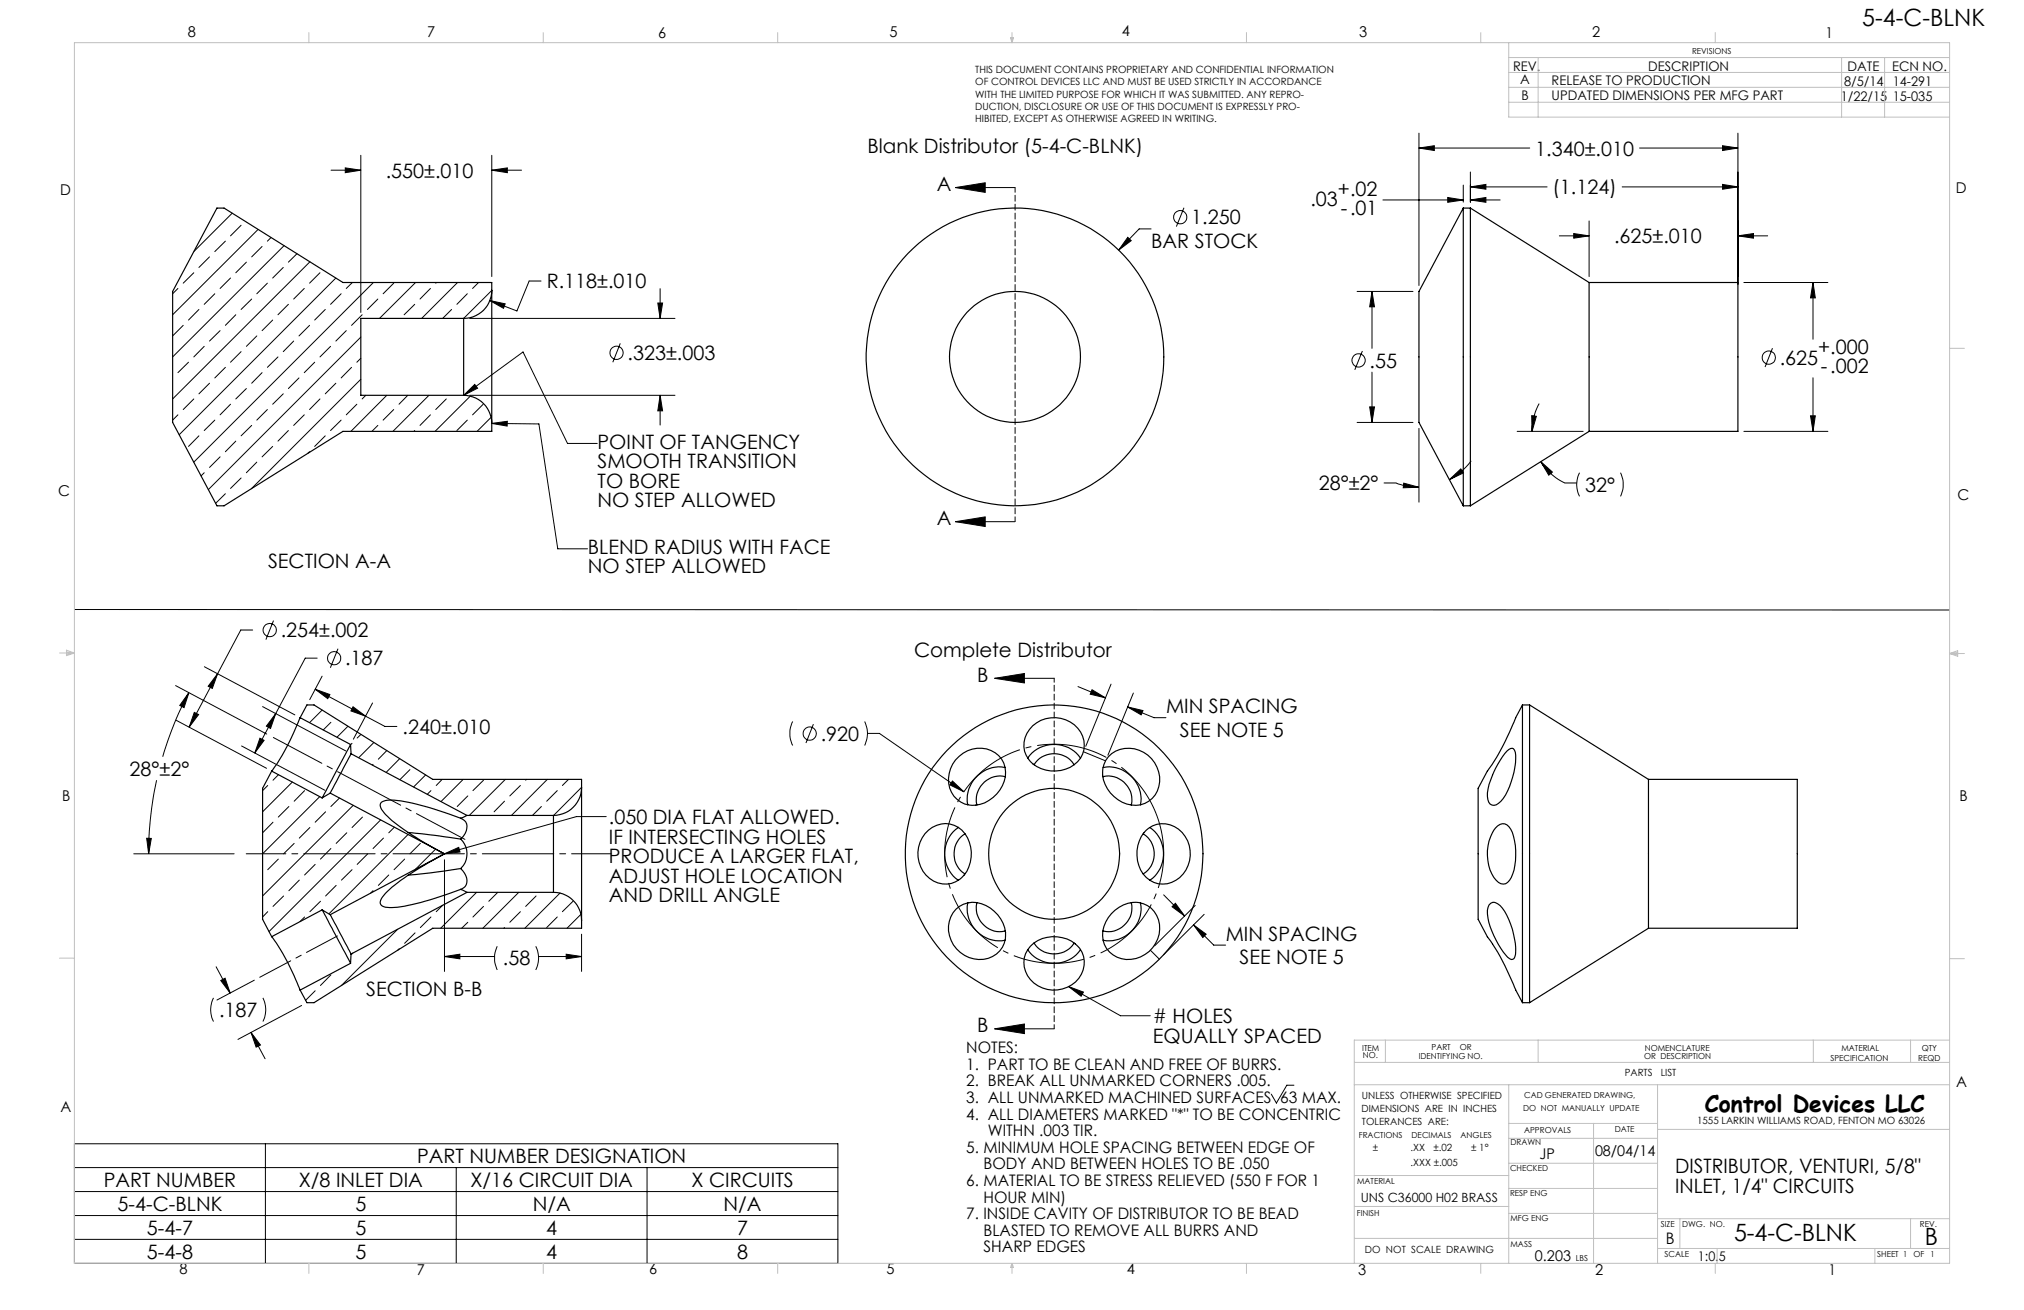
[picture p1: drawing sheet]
<svg xmlns="http://www.w3.org/2000/svg" width="432mm" height="279mm" viewBox="0 0 432 279" stroke-linecap="round" stroke-linejoin="round" font-family="sans-serif">
<g fill="none" stroke="#000" stroke-width=".21">
<path d="M70.6 36.3h6.4M73.7 35.8l3.3 .5-3.3 .5zM77 33.1v33.5M104.9 36.3l3.3-.5v1zM104.9 33.1v25.9M104.9 36.3h6.4M302.7 31.6l3.3-.5v1zM302.7 28.4v32.5M302.7 31.6h23.7M312.2 39.5v3.6M313.7 39.9l3.3-.6v1.1zM313.7 36.7v6.4"/>
<path d="M313.7 39.9h16.4M346.1 39.9h24.7M349.8 31.6h21M367.5 31.1l3.3 .5-3.3 .5zM367.5 39.3l3.3 .6-3.3 .5zM370.8 28.4v32.2M41.3 58.2l-2.2 2.2M44.7 54.8l-2.3 2.2M48.1 51.4l-2.3 2.3M49.2 59.3l-2.2 2.2M49.5 45.5l-8.1 8.1M51.4 48l-2.2 2.3"/>
<path d="M52.6 55.9l-2.3 2.3M55.1 48.9l-18.3 18.2M55.9 52.6l-2.2 2.2M57.8 50.7l-.8 .7M60.4 57l-2.2 2.3M60.6 52.4l-23.8 23.7M63.4 54.1l-1.9 1.8M66.1 55.8l-29.3 29.3M68.3 58.2l-2.3 2.2M71.6 59.3l-33.4 33.4M115.4 59.9h-2.5l-2.6 6.4-5.8-2.2M203.8 40l6.4-1v2z"/>
<path d="M203.8 40h12.7M240.6 50.6l.7 .7-2.6 2zM245.6 48.8h-2.6l-4.3 4.5M252.6 44.3l-1.6 4M295 42.7h17.2M308.9 42.1l3.3 .6-3.3 .4zM313.7 42.7l3.3-.6v1zM313.7 42.7h6.3M332.7 50.3h6.3M335.7 49.8l3.3 .5-3.3 .5zM339 47.1v11.9M370.8 50.3l3.3-.5v1z"/>
<path d="M370.8 50.3h6.3M38 61.5l-1.2 1.2M39.1 69.4l-2.3 2.2M40.2 77.3l-2.2 2.2M42.4 66l-2.2 2.3M43.6 73.9l-2.3 2.2M45.8 62.7l-2.2 2.2M47 70.5l-2.3 2.2M48.1 78.4l-2.3 2.2M50.3 67.1l-2.2 2.3M51.4 75l-2.2 2.3M53.7 63.8l-2.3 2.2"/>
<path d="M54.8 71.6l-2.2 2.3M55.9 79.5l-2.2 2.2M57 60.4l-2.2 2.3M58.2 68.3l-2.3 2.2M59.3 76.1l-2.3 2.3M61.5 64.9l-2.2 2.2M62.7 72.7l-2.3 2.3M64.9 61.5l-2.2 2.3M66 69.4l-2.2 2.2M67.1 77.3l-2.2 2.2M69.4 66l-2.3 2.3M70.5 73.9l-2.2 2.2"/>
<path d="M72.8 62.7l-2.3 2.2M73.9 70.5l-2.3 2.2M75 78.4l-2.2 2.2M75.2 60.3l-1.3 1.2M77 71.9l-32.6 32.5M77 76.4l-.9 .9M77.3 67.1l-2.3 2.3M79.7 60.3l-38.4 38.3M80.6 63.8l-2.2 2.2M84 60.4l-2.3 2.3M88.5 64.9l-2.3 2.2M88.7 60.3l-7.7 7.6"/>
<path d="M91.8 61.5l-2.2 2.3M93.1 60.3l-.1 .1M96.3 66l-1.9 1.9M97.6 60.3l-7.6 7.6M99.7 62.7l-2.2 2.2M100.2 67.9h43.8M102.1 60.3l-1.3 1.2M104.5 64.1l3.3 .7-.4 1zM104.9 61.9l-6 6M132.3 73.2l-1.6 4.1M140.3 64.6h1.1l-.6 3.3zM140.8 61.6v6.3"/>
<path d="M289.5 62.2h11.9M290.7 74.9l-1.7 4M292.7 62.2l.5 3.2h-1zM292.7 62.2v12.1M292.7 79.4v10.7M372 60.3h18M378.1 74.3l-1.5 4M386.8 60.3l.5 3.2h-1zM386.8 60.3v12.1M38 88.5l-1.2 1.1M41.3 85.1l-2.2 2.2M42.4 93l-2.2 2.2"/>
<path d="M44.7 81.7l-2.3 2.3M45.8 89.6l-2.2 2.2M47 97.4l-2.3 2.3M49.2 86.2l-2.2 2.3M50.3 94.1l-2.2 2.2M52.6 82.9l-2.3 2.2M53.7 90.7l-2.3 2.3M54.8 98.6l-2.2 2.2M57 87.3l-2.2 2.3M58.2 95.2l-2.3 2.2M60.4 84l-2.2 2.2M61.5 91.8l-2.2 2.3"/>
<path d="M63.8 80.6l-2.3 2.3M64.9 88.5l-2.2 2.2M66 96.3l-.3 .4M68.3 85.1l-2.3 2.2M69.4 93l-2.3 2.2M71.6 81.7l-2.2 2.3M72.8 89.6l-2.3 2.2M76.1 86.2l-2.2 2.3M77 80.9l-23.4 23.3M78 84.3l-.7 .8M80.6 90.7l-1.3 1.3M82.5 84.3l-7.6 7.7"/>
<path d="M84 87.3l-2.3 2.3M87 84.3l-1.9 1.9M88.5 91.8l-.2 .2M91.5 84.3l-7.7 7.7M91.8 88.5l-2.2 2.2M95.2 85.1l-2.2 2.2M98.9 84.3l12.7-9.2 9.5 19.5h6.3M98.9 84.3l2.4-2.3 .6 .8zM99.7 89.6l-2.2 2.2M100.2 84.3h43.8M100.3 84.5l-7.5 7.5M103.1 86.2l-2.3 2.3"/>
<path d="M104.8 89l-3 3M104.9 90.3l10.1 .1 4 26.7h6.3M104.9 90.3l3.3-.4v1zM140.8 84.3l.6 3.3h-1.1zM140.8 84.3v6.4M289.5 90.1h11.9M292.2 86.8h1l-.5 3.3zM302.7 91.4v15.7M313.9 98.3a14.4 14.4 0 0 1-4.7 4M323.7 92h14M326.8 88.7l1 .1-1 3.2zM328.4 86.1a12.3 12.3 0 0 0-1.6 5.9"/>
<path d="M328.7 98.5l2.5 2.2-.8 .7zM328.7 98.5a12 12 0 0 0 5.1 4.5h2.6M372 92h18M386.3 88.7h1l-.5 3.3zM386.8 80.6v11.4M43.6 100.8l-.7 .7M48.1 105.3l-2.1 2.1M51.4 102l-2.2 2.2M203.8 111.3l6.4-1.1v2.1zM203.8 111.3h12.7M295.3 103h2.5a13.2 13.2 0 0 0 4.9 .9M299.5 103l3.2 .9-3.3 .1z"/>
<path d="M309.2 102.3l2.4-2.3 .6 .9zM337 100.8a5.6 5.6 0 0 0 0 5.1M345.7 100.8a5.9 5.9 0 0 1 0 5.1M15.9 130l400 .1M53.9 134.4h-2.5l-11 20.7M58.3 132.4l-1.6 4M72.1 138.4l-1.6 4M37.5 146.2l19.4 10.4M37.5 153.6l19.4 10.3M40.3 147.7l-1 3.2-1-.4zM40.3 147.7a70.5 70.5 0 0 0-5.6 13.7M41.5 151.9l.9 .5-2 2.7z"/>
<path d="M43.6 142.2l19.3 10.3M46.4 143.7l-1.1 3.1-.9-.4zM51.5 159.1l17.8 9.5M55.5 157.4l.8 .5-1.9 2.7zM56 150.7l17.8 9.5M58.8 152.2l-1.1 3.2-.9-.5zM67.2 147l3.2 1.1-.5 .9zM67.2 147l10.8 5.8M67.7 140.4h-2.6l-10.7 20.2M68.7 144.2l-2.6 5M68.7 151.4l-2.7 2.7M70.6 154.1l-1.6 1.6"/>
<path d="M74.2 154.9l-2.3 2.3M75.1 158.5l-.3 .3M75.3 150.7l2.7 2.1-3.1-1.2zM77 156.6l-.8 .8M78 152.8l4.1 2.1h2.6M79.5 149.9l-4.1 7.8M79.8 158.4l-3.3 3.2M169.1 153.9a5.7 5.7 0 0 0 0 5.1M173.5 154.4l-1.6 4.1M184.5 153.9l.1 .3a5.7 5.7 0 0 1-.1 4.8M185.1 156.4h2.5l18 12.5M212.2 144.7h12.7"/>
<path d="M212.2 144.7l6.3-1v2zM230 146.4l5.8 2.4M233 147.1l2.8 1.7-3.2-.7zM237 145.9l-5.4 13.3M240.6 150.8l5.6 2.3h2.5M240.6 150.8l3.2 .8-.3 .9zM241.8 147.8l-5.4 13.3M31.3 178.8h1l-.6 3.3zM33.4 166.4l-1.1 6a66.8 66.8 0 0 0-.6 9.7M57.1 167.5l-1.1 1.1M58.2 175.4l-2.2 2.2M59.4 165.2l-1.2 1.2"/>
<path d="M61.6 172l-2.2 2.3M62.4 166.8l-6.4 6.3M62.8 179.9l-2.3 2.2M65 168.6l-2.2 2.3M66.1 176.5l-2.2 2.3M68.2 169.9l-12.2 12.2M69.5 173.1l-2.3 2.3M72.4 170.2l-1.8 1.8M74 177.6l-2.3 2.3M75.4 171.8l-19.4 19.3M77.3 174.3l-2.2 2.2M79.6 163l-.2 .2"/>
<path d="M81.2 174.9l-23.8 23.8M81.8 178.8l-2.2 2.2M82.5 160.1l-1.8 1.8M84.1 176.4l-1.2 1.2M85.3 161.8l-2.9 2.9M87.1 178l-16.9 16.9M87.5 164.1l-2.2 2.2M89.7 179.9l-2.2 2.2M90.8 165.3l-2.6 2.6M91.9 168.6l-.7 .8M94.3 166.2l-1.2 1.3M98.8 166.2l-4.7 4.8"/>
<path d="M99.8 169.8l-2.3 2.2M103.2 166.4l-2.3 2.2M107.6 170.9l-2.2 2.2M107.8 166.2l-7.7 7.7M111 167.5l-2.2 2.3M112.3 166.2l-.2 .2M115.5 172l-1.9 1.9M116.8 166.2l-7.7 7.7M118.9 168.6l-2.3 2.3M121.3 166.2l-1.3 1.3M124.1 167.9l-6 6M129.3 174.2h-6.3l-28.2 7.9"/>
<path d="M203.2 166.6l2.4 2.3-3-1.5zM231.1 160.3l4.8 2M28.5 182.1h21.5M57.1 194.5l-1.1 1.1M59.4 183.2l-2.3 2.3M60.5 191.1l-2.3 2.2M63.9 187.7l-2.3 2.3M65 195.6l-1 1M67.2 184.4l-2.2 2.2M68.4 192.2l-2.3 2.3M70.6 181l-2.2 2.2M71.7 188.8l-2.2 2.3"/>
<path d="M75.1 185.5l-2.3 2.2M78.5 182.1l-2.3 2.3M79.6 190l-.5 .5M82.9 186.6l-2.2 2.2M84.8 198.2l-12 12M86.3 183.2l-2.2 2.3M88.5 199l-2.2 2.2M91.9 195.6l-2.2 2.2M92.9 181.1l-4.2 4.3M94.4 193.1l-1.3 1.4M94.8 183.4v23.8M94.8 182.1l3.1-1.4 .2 1z"/>
<path d="M99.8 196.7l-1.3 1.3M101.7 190.3l-7.7 7.7M103.2 193.3l-2.3 2.3M106.2 190.3l-1.9 1.9M107.6 197.8l-.1 .2M110.7 190.3l-7.7 7.7M111 194.5l-2.2 2.2M114.4 191.1l-2.3 2.2M118.9 195.6l-2.3 2.2M119.5 190.5l-7.5 7.5M122.2 192.2l-2.2 2.3M123.9 195l-2.9 3"/>
<path d="M124.1 199.2v8M248.2 190.9l4.5 4.5M250.8 192.7l1.9 2.7-2.7-2zM254.6 197.3l4.3 4.3h2.6M254.6 197.3l2.7 1.9-.7 .8zM255 193.1l-8.7 8.7M256.9 195l-8.7 8.7M45.5 212.8l-.1 .3a5.5 5.5 0 0 0 .1 4.8M46.1 206.2l3 5.6M47.1 209.1l.9-.5 1.1 3.2zM54.3 209.1l-8 4.2M56.1 212.8l.1 .3a5.5 5.5 0 0 1-.1 4.8"/>
<path d="M64.3 214.5l-13.5 7.2M67.2 211.3l-2 2.1M70.6 207.9l-2.2 2.3M75.2 203.3l-.1 .1M85.2 202.3l-.4 .4M94.8 204l3.3-.5v1zM94.8 204h10.7M106.1 201.8a5.9 5.9 0 0 0 0 5.1M114.3 201.8a5.6 5.6 0 0 1 0 5.1M114.9 204h9.2M120.8 203.5l3.3 .5-3.3 .5zM212.2 219.4h12.7"/>
<path d="M212.2 219.4l6.3-1v2.1zM228 210.4l11 6.2h6.4M228 210.4l3.1 1.2-.5 .9zM245.4 202.7l1.9 1.9M53.6 220.2l2 2.7-1 .4zM53.6 220.2l3 5.6M276 231.5h-1.5l-2.2 3.8-1.1-1.9M15.9 243.9h162.9v25.6h-162.9zM15.9 249h162.9M15.9 254.1h162.9M15.9 259.3h162.9M56.6 243.9v25.6"/>
<path d="M97.3 249v20.5M138 249v20.5M15.9 264.3h162.9"/>
<circle cx="251.8" cy="46.3" r="1.4"/>
<circle cx="131.6" cy="75.3" r="1.41"/>
<circle cx="289.8" cy="76.9" r="1.42"/>
<circle cx="377.4" cy="76.3" r="1.41"/>
<circle cx="57.5" cy="134.4" r="1.41"/>
<circle cx="71.3" cy="140.4" r="1.41"/>
<circle cx="172.8" cy="156.5" r="1.41"/>
</g>
<path d="M247.2 175.3a23.4 23.4 0 0 0-39.1-9.5 23.4 23.4 0 0 0 10.7 38.8 23.4 23.4 0 0 0 28.8-28l-.4-1.3" fill="none" stroke="#000" stroke-width=".21" stroke-dasharray="15.2 1.3 1.3 1.3" stroke-dashoffset=".9" stroke-linecap="butt"/>
<path d="M216.6 40v71.2" fill="none" stroke="#000" stroke-width=".21" stroke-dasharray="1.3 .6" stroke-dashoffset=".3"/>
<path d="M224.9 144.6v74.8" fill="none" stroke="#000" stroke-width=".21" stroke-dasharray="1.3 .6" stroke-dashoffset=".4"/>
<path d="M55.4 208.4l16.6-8.8" fill="none" stroke="#000" stroke-width=".21" stroke-dasharray="15.2 1.3 1.3 1.3" stroke-dashoffset="7.8"/>
<path d="M52.5 182.1h77.9" fill="none" stroke="#000" stroke-width=".21" stroke-dasharray="15.2 1.3 1.3 1.3" stroke-dashoffset="6.8"/>
<path d="M58.3 157.3l40.9 21.7" fill="none" stroke="#000" stroke-width=".21" stroke-dasharray="15.2 1.3 1.3 1.3" stroke-dashoffset="3.5"/>
<g fill="none" stroke="#c0c0c0" stroke-width=".21">
<path d="M15.9 9.1h400v260.4h-400zM65.9 6.9v2.2M115.9 6.9v2.2M165.9 6.9v2.2M215.6 8h.6l-.3 1.1zM215.7 8l.2 1.1M215.9 6.9v2.2M216 8l-.1 1.1M265.9 6.9v2.2M315.9 6.9v2.2M321.9 9.1v15.9h94M321.9 15.5h94"/>
<path d="M321.9 18.6h94M321.9 12.3h94M328.2 12.3v12.7M365.9 6.9v2.2M392.9 12.3v12.7M402.1 12.3v12.7M321.9 21.8h94M415.9 74.3h3.2M12.7 139.3h3.2M14.2 139.1l1.7 .2M14.2 138.7l1.7 .6-1.7 .5zM15.9 139.3l-1.7 .3"/>
<path d="M415.9 139.4h3.2M415.9 139.4l1.8-.6v1.2zM415.9 139.4l1.8 .3M417.7 139.2l-1.8 .2M12.7 204.4h3.2M415.9 204.5h3.2M288.9 231.4h127M288.9 226.6h127M295.6 221.8v4.8M321.9 231.4v38.1M321.9 239.6h31.7M328.2 221.8v4.8"/>
<path d="M340 239.6v29.9M353.6 231.4v38.1M386.9 221.8v4.8M407.6 221.8v4.8M415.9 221.8h-127v47.7M288.9 257.3h33M288.9 250.7h33M321.9 258.8h31.7M321.9 253.5h31.7M321.9 248.1h31.7M321.9 242.8h31.7M353.6 259.9h62.3"/>
<path d="M353.6 240.9h62.3M358.4 259.9v6.4M407.6 259.9v6.4M65.9 269.5v2.1M115.9 269.5v2.1M165.9 269.5v2.1M215.9 269.5v2.1M215.9 269.5l.3 .8h-.6zM265.9 269.5v2.1M288.9 264.1h64.7M315.9 269.5v2.1M353.6 266.3h62.3"/>
<path d="M365.9 269.5v2.1M366.3 266.3v3.2M400 266.3v3.2"/>
</g>
<g fill="#000">
<path d="M203.8 40l6.4-1v2zM203.8 111.3l6.4-1.1v2.1zM212.2 144.7l6.3-1v2zM212.2 219.4l6.3-1v2.1z"/>
<path d="M240.6 50.6l-1.9 2.7 2.6-2zM292.7 62.2l.5 3.2h-1zM292.2 86.8h1l-.5 3.3zM302.7 31.6l3.3-.5v1zM367.5 31.1l3.3 .5-3.3 .5zM370.8 50.3l3.3-.5v1zM335.7 49.8l3.3 .5-3.3 .5zM386.8 60.3l.5 3.2h-1zM386.3 88.7h1l-.5 3.3zM299.5 103l3.2 .9-3.3 .1zM309.2 102.3l2.4-2.3 .6 .9zM326.8 88.7l1 .1-1 3.2zM328.7 98.5l2.5 2.2-.8 .7zM313.7 42.7l3.3-.6v1zM308.9 42.1l3.3 .6-3.3 .4zM313.7 39.9l3.3-.6v1.1zM367.5 39.3l3.3 .6-3.3 .5zM140.3 64.6h1.1l-.6 3.3zM140.8 84.3l.6 3.3h-1.1zM104.9 36.3l3.3-.5v1zM73.7 35.8l3.3 .5-3.3 .5zM40.3 147.7l-1 3.2-1-.4zM31.3 178.8h1l-.6 3.3zM41.5 151.9l.9 .5-2 2.7zM46.4 143.7l-1.1 3.1-.9-.4zM55.5 157.4l.8 .5-1.9 2.7zM58.8 152.2l-1.1 3.2-.9-.5zM75.3 150.7l2.7 2.1-3.1-1.2zM67.2 147l3.2 1.1-.5 .9zM94.8 204l3.3-.5v1zM120.8 203.5l3.3 .5-3.3 .5zM47.1 209.1l.9-.5 1.1 3.2zM53.6 220.2l2 2.7-1 .4z"/>
<path d="M240.6 150.8l3.2 .8-.3 .9zM233 147.1l2.8 1.7-3.2-.7zM254.6 197.3l2.7 1.9-.7 .8zM250.8 192.7l1.9 2.7-2.7-2zM203.2 166.6l-.6 .8 3 1.5z"/>
<path d="M228 210.4l3.1 1.2-.5 .9zM104.5 64.1l3.3 .7-.4 1zM98.9 84.3l2.4-2.3 .6 .8zM104.9 90.3l3.3-.4v1zM94.8 182.1l3.1-1.4 .2 1z"/>
</g>
<g fill="none" stroke="#000" stroke-width=".25">
<path d="M312.2 44.4v63.5M312.2 44.4l-9.5 17.8v27.9l9.5 17.8M312.2 44.4h1.5M313.7 44.4v63.5M313.7 44.4l25.3 15.9M98.9 67.9v16.4M98.9 67.9h-21.9v16.4h21.9M104.9 61.9v28.4M104.9 61.9a6 6 0 0 1-6 6M104.9 61.9v-1.6h-31.7l-25.4-15.9h-1.5l-9.5 17.8v27.9l9.5 17.8h1.5l25.4-15.9h31.7v-1.7M339 60.3v31.7M339 60.3h31.8v31.7h-31.8"/>
<path d="M98.9 84.3a6 6 0 0 1 6 6M339 92l-25.3 15.9M312.2 107.9h1.5M64 153.1a50.8 50.8 0 0 1-6 11.4M64 153.1l1.5-2.7h1.5l25.3 15.8h31.8v1.7M64 153.1l10.8 5.7M74.8 158.8l-6.1 11.4M74.8 158.8l.1 2M220.3 154.8a6.7 6.7 0 0 1 10.9 3.2 5.7 5.7 0 0 1-5.9 6.4 6 6 0 0 1-6.9-5.1 5.7 5.7 0 0 1 1.9-4.5zM324.8 150.4v63.5M324.8 150.4l-1.4 2.7a50.7 50.7 0 0 1-6.1 11.3l-2 3.7v28l2 3.7a50 50 0 0 1 6.1 11.3l1.4 2.8M324.8 150.4h1.5"/>
<path d="M326.3 150.4v63.5M326.3 150.4l25.4 15.8M58 164.5l-2 3.6v28l2 3.7M58 164.5l10.7 5.7M70.4 169.2l24.4 12.9M70.4 169.2l-1.7 1M74.9 160.8l-4.5 8.4M74.9 160.8l24.7 13.1M87.1 177.6l11.2 1.4M98.3 179a4.3 4.3 0 0 1 0 6.2M98.3 174.5a2.05 2.05 0 0 1 .9 3.3l-.9 1.2M98.3 174.5a56.8 56.8 0 0 0-14.7-3.9 2.47 2.47 0 0 0-2.5 .9 3.2 3.2 0 0 0 1.6 2.6 55.3 55.3 0 0 0 12.1 8"/>
<path d="M99.6 173.9l-1.3 .6M99.6 173.9h18.5M118.1 173.9v16.4M124.1 167.9a6 6 0 0 1-6 6M124.1 167.9v28.4M198.1 177.1a5.4 5.4 0 0 1 5.6-1 5.4 5.4 0 0 1 3.4 4.6 6.8 6.8 0 0 1-3.2 7.4 5.7 5.7 0 0 1-7.8-4.2 6.7 6.7 0 0 1 2-6.8zM203.8 162.1a6.1 6.1 0 0 1 10.3 .6 7 7 0 0 1-5 8.9 5.3 5.3 0 0 1-6.6-6.6l.3-1zM204.5 176.5a6.9 6.9 0 0 0 0 11.2M205.9 177.8a5.1 5.1 0 0 0 0 8.6M214.5 163.7a6.9 6.9 0 0 0-8.1 8M214.5 165.7a5 5 0 0 0-6.1 6M219.3 161.7a6.9 6.9 0 0 1 11.2 0"/>
<path d="M220.6 163.1a5 5 0 0 1 8.6 0M235.3 165.7a5 5 0 0 1 6 6M235.3 163.7a6.9 6.9 0 0 1 8 8M236.5 161.4a6.4 6.4 0 0 1 10.7 3.2 5.5 5.5 0 0 1-2.1 6.3 5.5 5.5 0 0 1-6.6-.3 6.4 6.4 0 0 1-2.6-8.4zM243.9 177.8a5 5 0 0 1 0 8.6M244.5 177.1a5.5 5.5 0 0 1 8.9 2.2 6.5 6.5 0 0 1-5.4 9.3 5.8 5.8 0 0 1-5.4-6.1 7.1 7.1 0 0 1 1.9-5.4zM245.3 176.5a6.9 6.9 0 0 1 0 11.2M319 176.6a1.81 1.81 0 0 1 1.7-.9 1.81 1.81 0 0 1 1.6 1.1 13.5 13.5 0 0 1 .1 10.4 1.92 1.92 0 0 1-2.2 1.3 6.8 6.8 0 0 1-2.9-6 9 9 0 0 1 1.7-5.9zM321.5 160.2a1.13 1.13 0 0 1 1.4-.5 5.2 5.2 0 0 1 .3 4 15.2 15.2 0 0 1-3 7.2 1.7 1.7 0 0 1-2.3 .6 4.6 4.6 0 0 1-.2-4.2 20.8 20.8 0 0 1 3.8-7.1zM351.7 166.2v31.8M351.7 166.2h31.7v31.8h-31.7M58 199.8a48.2 48.2 0 0 1 6 11.4"/>
<path d="M68.7 194.1l6.1 11.4M68.7 194.1l-10.7 5.7M68.7 194.1l1.7 1M70.4 195.1l4.5 8.4M94.8 182.1a52.8 52.8 0 0 0-12.6 8.4 2.26 2.26 0 0 0-1 2.4 3.1 3.1 0 0 0 3 .6l2.1-.2 3.4-.8 8.6-2.8M94.8 182.1l-24.4 13M98.3 189.7l1.3 .6M98.3 185.2a2.95 2.95 0 0 1 .9 3.9l-.9 .6M98.3 185.2l-6.6 1-4.6 .5M99.6 190.3l-24.7 13.2M99.6 190.3h18.5M118.1 190.3a6 6 0 0 1 6 6"/>
<path d="M124.1 196.3v1.7h-31.8l-25.3 15.9h-1.5l-1.5-2.7M203.9 193.9a5.6 5.6 0 0 1 7.4-.2 6.4 6.4 0 0 1 2.6 8.3 6.2 6.2 0 0 1-10.5-.5 6.1 6.1 0 0 1 .5-7.6zM206.5 192.5a6.9 6.9 0 0 0 7.9 8M208.4 192.5a5.1 5.1 0 0 0 6.1 6.1M237.1 194.9a6.3 6.3 0 0 1 7.7-1.8 6.3 6.3 0 0 1-1.5 11 5.5 5.5 0 0 1-6.1-.6 5.5 5.5 0 0 1-1.7-5.9l.9-1.9zM241.3 192.5a5.1 5.1 0 0 1-6 6.1M243.3 192.6a6.9 6.9 0 0 1-8 7.9M317.7 193a1.21 1.21 0 0 1 1.8-.2 11.4 11.4 0 0 1 3.4 6.4l.5 2.9a3.7 3.7 0 0 1-.4 2.3l-.3 .2a1.7 1.7 0 0 1-1.5-.9 18.4 18.4 0 0 1-3.9-8.8v-.8zM351.7 198l-25.4 15.9M74.8 205.5l-10.8 5.7M74.9 203.5l-.1 2M219.3 202.5a6.9 6.9 0 0 0 11.2 0"/>
<path d="M219.9 201.8a7.3 7.3 0 0 1 10.5 .5 5.8 5.8 0 0 1-4.8 8.8 6 6 0 0 1-6.8-7.7zM220.6 201.1a5.1 5.1 0 0 0 8.6 0M324.8 213.9h1.5"/>
<circle cx="216.5" cy="76.1" r="14"/>
<circle cx="216.5" cy="76.1" r="31.7"/>
<circle cx="224.9" cy="182.1" r="14"/>
<circle cx="224.9" cy="182.1" r="31.7"/>
</g>
<g font-size="5.1">
<text x="397.3" y="5.6">5-4-C-BLNK</text>
<text x="369.9" y="264.7">5-4-C-BLNK</text>
<text x="410.6" y="265.5">B</text>
</g>
<text font-size="4.9" x="363.7" y="237.1">Control Devices LLC</text>
<g font-size="4.2">
<text x="185.1" y="32.5">Blank Distributor (5-4-C-BLNK)</text>
<text x="327.5" y="33.2">1.340±.010</text>
<text x="82.3" y="37.9">.550±.010</text>
<text x="199.9" y="40.7">A</text>
<text x="285.4" y="41.7">+.02</text>
<text x="331.2" y="41.4">(1.124)</text>
<text x="254.1" y="47.9">1.250</text>
<text x="279.6" y="44">.03</text>
<text x="286" y="45.8">-.01</text>
<text x="245.6" y="52.9">BAR STOCK</text>
<text x="344.3" y="51.9">.625±.010</text>
<text x="116.6" y="61.5">R.118±.010</text>
<text x="133.9" y="76.8">.323±.003</text>
<text x="379.7" y="77.8">.625</text>
<text x="387.9" y="75.5">+.000</text>
<text x="292.2" y="78.4">.55</text>
<text x="388.5" y="79.6">-.002</text>
<text x="127.5" y="95.7">POINT OF TANGENCY</text>
<text x="127.5" y="99.8">SMOOTH TRANSITION</text>
<text x="127.5" y="104">TO BORE</text>
<text x="281.4" y="104.6">28°±2°</text>
<text x="338.2" y="104.9">32°</text>
<text x="127.5" y="108.2">NO STEP ALLOWED</text>
<text x="199.9" y="112">A</text>
<text x="125.4" y="118.1">BLEND RADIUS WITH FACE</text>
<text x="57.2" y="121.1">SECTION A-A</text>
<text x="125.4" y="122.3">NO STEP ALLOWED</text>
<text x="59.9" y="135.9">.254±.002</text>
<text x="73.6" y="141.9">.187</text>
<text x="195" y="140.1">Complete Distributor</text>
<text x="208.5" y="145.4">B</text>
<text x="248.8" y="152.1">MIN SPACING</text>
<text x="85.9" y="156.5">.240±.010</text>
<text x="175.1" y="158">.920</text>
<text x="251.7" y="157.2">SEE NOTE 5</text>
<text x="27.7" y="165.5">28°±2°</text>
<text x="129.9" y="175.8">.050 DIA FLAT ALLOWED.</text>
<text x="129.9" y="179.9">IF INTERSECTING HOLES</text>
<text x="129.9" y="184.1">PRODUCE A LARGER FLAT,</text>
<text x="129.9" y="188.3">ADJUST HOLE LOCATION</text>
<text x="129.9" y="192.5">AND DRILL ANGLE</text>
<text x="261.5" y="200.6">MIN SPACING</text>
<text x="107.3" y="205.9">.58</text>
<text x="264.4" y="205.7">SEE NOTE 5</text>
<text x="78.1" y="212.5">SECTION B-B</text>
<text x="46.7" y="216.9">.187</text>
<text x="208.5" y="220.1">B</text>
<text x="246" y="218.3"># HOLES</text>
<text x="246" y="222.4">EQUALLY SPACED</text>
<text x="89" y="248">PART NUMBER DESIGNATION</text>
<text x="357.4" y="250.2">DISTRIBUTOR, VENTURI, 5/8&quot;</text>
<text x="22.1" y="253.1">PART NUMBER</text>
<text x="63.7" y="253.1">X/8 INLET DIA</text>
<text x="100.4" y="253.1">X/16 CIRCUIT DIA</text>
<text x="147.5" y="253.1">X CIRCUITS</text>
<text x="357.4" y="254.4">INLET, 1/4&quot; CIRCUITS</text>
<text x="25.1" y="258.2">5-4-C-BLNK</text>
<text x="31.3" y="263.3">5-4-7</text>
<text x="75.8" y="258.2">5</text>
<text x="75.8" y="263.3">5</text>
<text x="113.6" y="258.2">N/A</text>
<text x="116.5" y="263.3">4</text>
<text x="154.4" y="258.2">N/A</text>
<text x="157.2" y="263.3">7</text>
<text x="31.3" y="268.4">5-4-8</text>
<text x="75.8" y="268.4">5</text>
<text x="116.5" y="268.4">4</text>
<text x="157.2" y="268.4">8</text>
</g>
<g font-size="3.4">
<text x="206.1" y="224.6">NOTES:</text>
<text x="206.1" y="228.2">1. PART TO BE CLEAN AND FREE OF BURRS.</text>
<text x="206.1" y="231.7">2. BREAK ALL UNMARKED CORNERS .005.</text>
<text x="206.1" y="235.2">3. ALL UNMARKED MACHINED SURFACES 63 MAX.</text>
<text x="206.1" y="238.8">4. ALL DIAMETERS MARKED &quot;*&quot; TO BE CONCENTRIC</text>
<text x="206.1" y="245.9">5. MINIMUM HOLE SPACING BETWEEN EDGE OF</text>
<text x="210.7" y="242.3">WITHN .003 TIR.</text>
<text x="209.8" y="249.4">BODY AND BETWEEN HOLES TO BE .050</text>
<text x="206.1" y="252.9">6. MATERIAL TO BE STRESS RELIEVED (550 F FOR 1</text>
<text x="209.8" y="256.5">HOUR MIN)</text>
<text x="206.1" y="260">7. INSIDE CAVITY OF DISTRIBUTOR TO BE BEAD</text>
<text x="209.8" y="263.6">BLASTED TO REMOVE ALL BURRS AND</text>
<text x="209.8" y="267.1">SHARP EDGES</text>
<text x="355.4" y="265.2">B</text>
</g>
<g font-size="3.2">
<text x="40" y="7.9">8</text>
<text x="91.1" y="7.9">7</text>
<text x="140.4" y="8.1">6</text>
<text x="189.8" y="7.9">5</text>
<text x="239.3" y="7.6">4</text>
<text x="289.9" y="7.9">3</text>
<text x="339.7" y="7.9">2</text>
<text x="389.5" y="8.1">1</text>
<text x="12.8" y="41.6">D</text>
<text x="417.3" y="41.1">D</text>
<text x="12.4" y="105.7">C</text>
<text x="417.6" y="106.5">C</text>
<text x="13.3" y="170.9">B</text>
<text x="418.1" y="170.8">B</text>
<text x="417.3" y="231.9">A</text>
<text x="12.9" y="237.2">A</text>
<text x="38.3" y="271.8">8</text>
<text x="88.9" y="272">7</text>
<text x="138.5" y="271.8">6</text>
<text x="189.1" y="271.8">5</text>
<text x="240.4" y="271.8">4</text>
<text x="289.7" y="272">3</text>
<text x="340.3" y="272">2</text>
<text x="390.1" y="272">1</text>
</g>
<g font-size="3.1">
<text x="328.5" y="247.1">JP</text>
<text x="340.3" y="246.5">08/04/14</text>
<text x="327.5" y="269">0.203</text>
</g>
<g font-size="2.8">
<text x="322.8" y="15.1">REV.</text>
<text x="324.3" y="18">A</text>
<text x="351.6" y="15.2">DESCRIPTION</text>
<text x="394.2" y="15.1">DATE</text>
<text x="403.7" y="15.2">ECN NO.</text>
<text x="324.6" y="21.3">B</text>
<text x="331" y="18.2">RELEASE TO PRODUCTION</text>
<text x="331" y="21.3">UPDATED DIMENSIONS PER MFG PART</text>
<text x="392.7" y="21.6">1/22/15</text>
<text x="393.4" y="18.4">8/5/14</text>
<text x="403.8" y="21.6">15-035</text>
<text x="403.8" y="18.4">14-291</text>
<text x="362.2" y="269">1:0.5</text>
</g>
<text font-size="2.7" x="290.3" y="256.3">UNS C36000 H02 BRASS</text>
<g font-size="2.1">
<text x="208.1" y="15.6">THIS DOCUMENT CONTAINS PROPRIETARY AND CONFIDENTIAL INFORMATION</text>
<text x="208.1" y="18.2">OF CONTROL DEVICES LLC AND MUST BE USED STRICTLY IN ACCORDANCE</text>
<text x="208.1" y="20.8">WITH THE LIMITED PURPOSE FOR WHICH IT WAS SUBMITTED. ANY REPRO-</text>
<text x="208.1" y="23.4">DUCTION, DISCLOSURE OR USE OF THIS DOCUMENT IS EXPRESSLY PRO-</text>
<text x="208.1" y="26">HIBITED, EXCEPT AS OTHERWISE AGREED IN WRITING.</text>
<text x="346.6" y="229.4">PARTS</text>
<text x="354.3" y="229.4">LIST</text>
<text x="290.5" y="237.1">DIMENSIONS ARE IN INCHES</text>
<text x="290.6" y="234.5">UNLESS OTHERWISE SPECIFIED</text>
<text x="290.6" y="239.9">TOLERANCES ARE:</text>
<text x="362.1" y="239.8">1555 LARKIN WILLIAMS ROAD, FENTON MO 63026</text>
<text x="292.9" y="245.4">±</text>
<text x="300.9" y="245.4">.XX</text>
<text x="305.8" y="245.4">±.02</text>
<text x="313.9" y="245.4">± 1°</text>
<text x="300.9" y="248.8">.XXX ±.005</text>
<text x="291.2" y="267.1">DO NOT SCALE DRAWING</text>
</g>
<g font-size="1.8">
<text x="361" y="11.5">REVISIONS</text>
<text x="290.6" y="224.1">ITEM</text>
<text x="290.8" y="225.7">NO.</text>
<text x="302.7" y="225.9">IDENTIFYING NO.</text>
<text x="305.4" y="223.9">PART</text>
<text x="311.4" y="223.9">OR</text>
<text x="350.8" y="226">OR DESCRIPTION</text>
<text x="350.9" y="224.1">NOMENCLATURE</text>
<text x="390.5" y="226.3">SPECIFICATION</text>
<text x="392.9" y="224.2">MATERIAL</text>
<text x="409.2" y="226.2">REQD</text>
<text x="410" y="224.1">QTY</text>
<text x="325" y="236.9">DO NOT MANUALLY UPDATE</text>
<text x="325.2" y="234.1">CAD GENERATED DRAWING,</text>
<text x="289.9" y="242.7">FRACTIONS</text>
<text x="301.2" y="242.7">DECIMALS</text>
<text x="311.6" y="242.7">ANGLES</text>
<text x="322.2" y="244.3">DRAWN</text>
<text x="325.2" y="241.6">APPROVALS</text>
<text x="344.5" y="241.4">DATE</text>
<text x="322.1" y="249.8">CHECKED</text>
<text x="289.5" y="252.6">MATERIAL</text>
<text x="322.1" y="255.1">RESP ENG</text>
<text x="289.5" y="259.3">FINISH</text>
<text x="322.2" y="260.5">MFG ENG</text>
<text x="354.3" y="261.8">SIZE</text>
<text x="358.9" y="261.7">DWG. NO.</text>
<text x="409.6" y="261.8">REV.</text>
<text x="322.2" y="266">MASS</text>
<text x="336.2" y="269">LBS</text>
<text x="355.1" y="268.2">SCALE</text>
<text x="400.5" y="268.1">SHEET 1</text>
<text x="408.2" y="268.1">OF</text>
<text x="411.8" y="268.1">1</text>
</g>
</svg>
